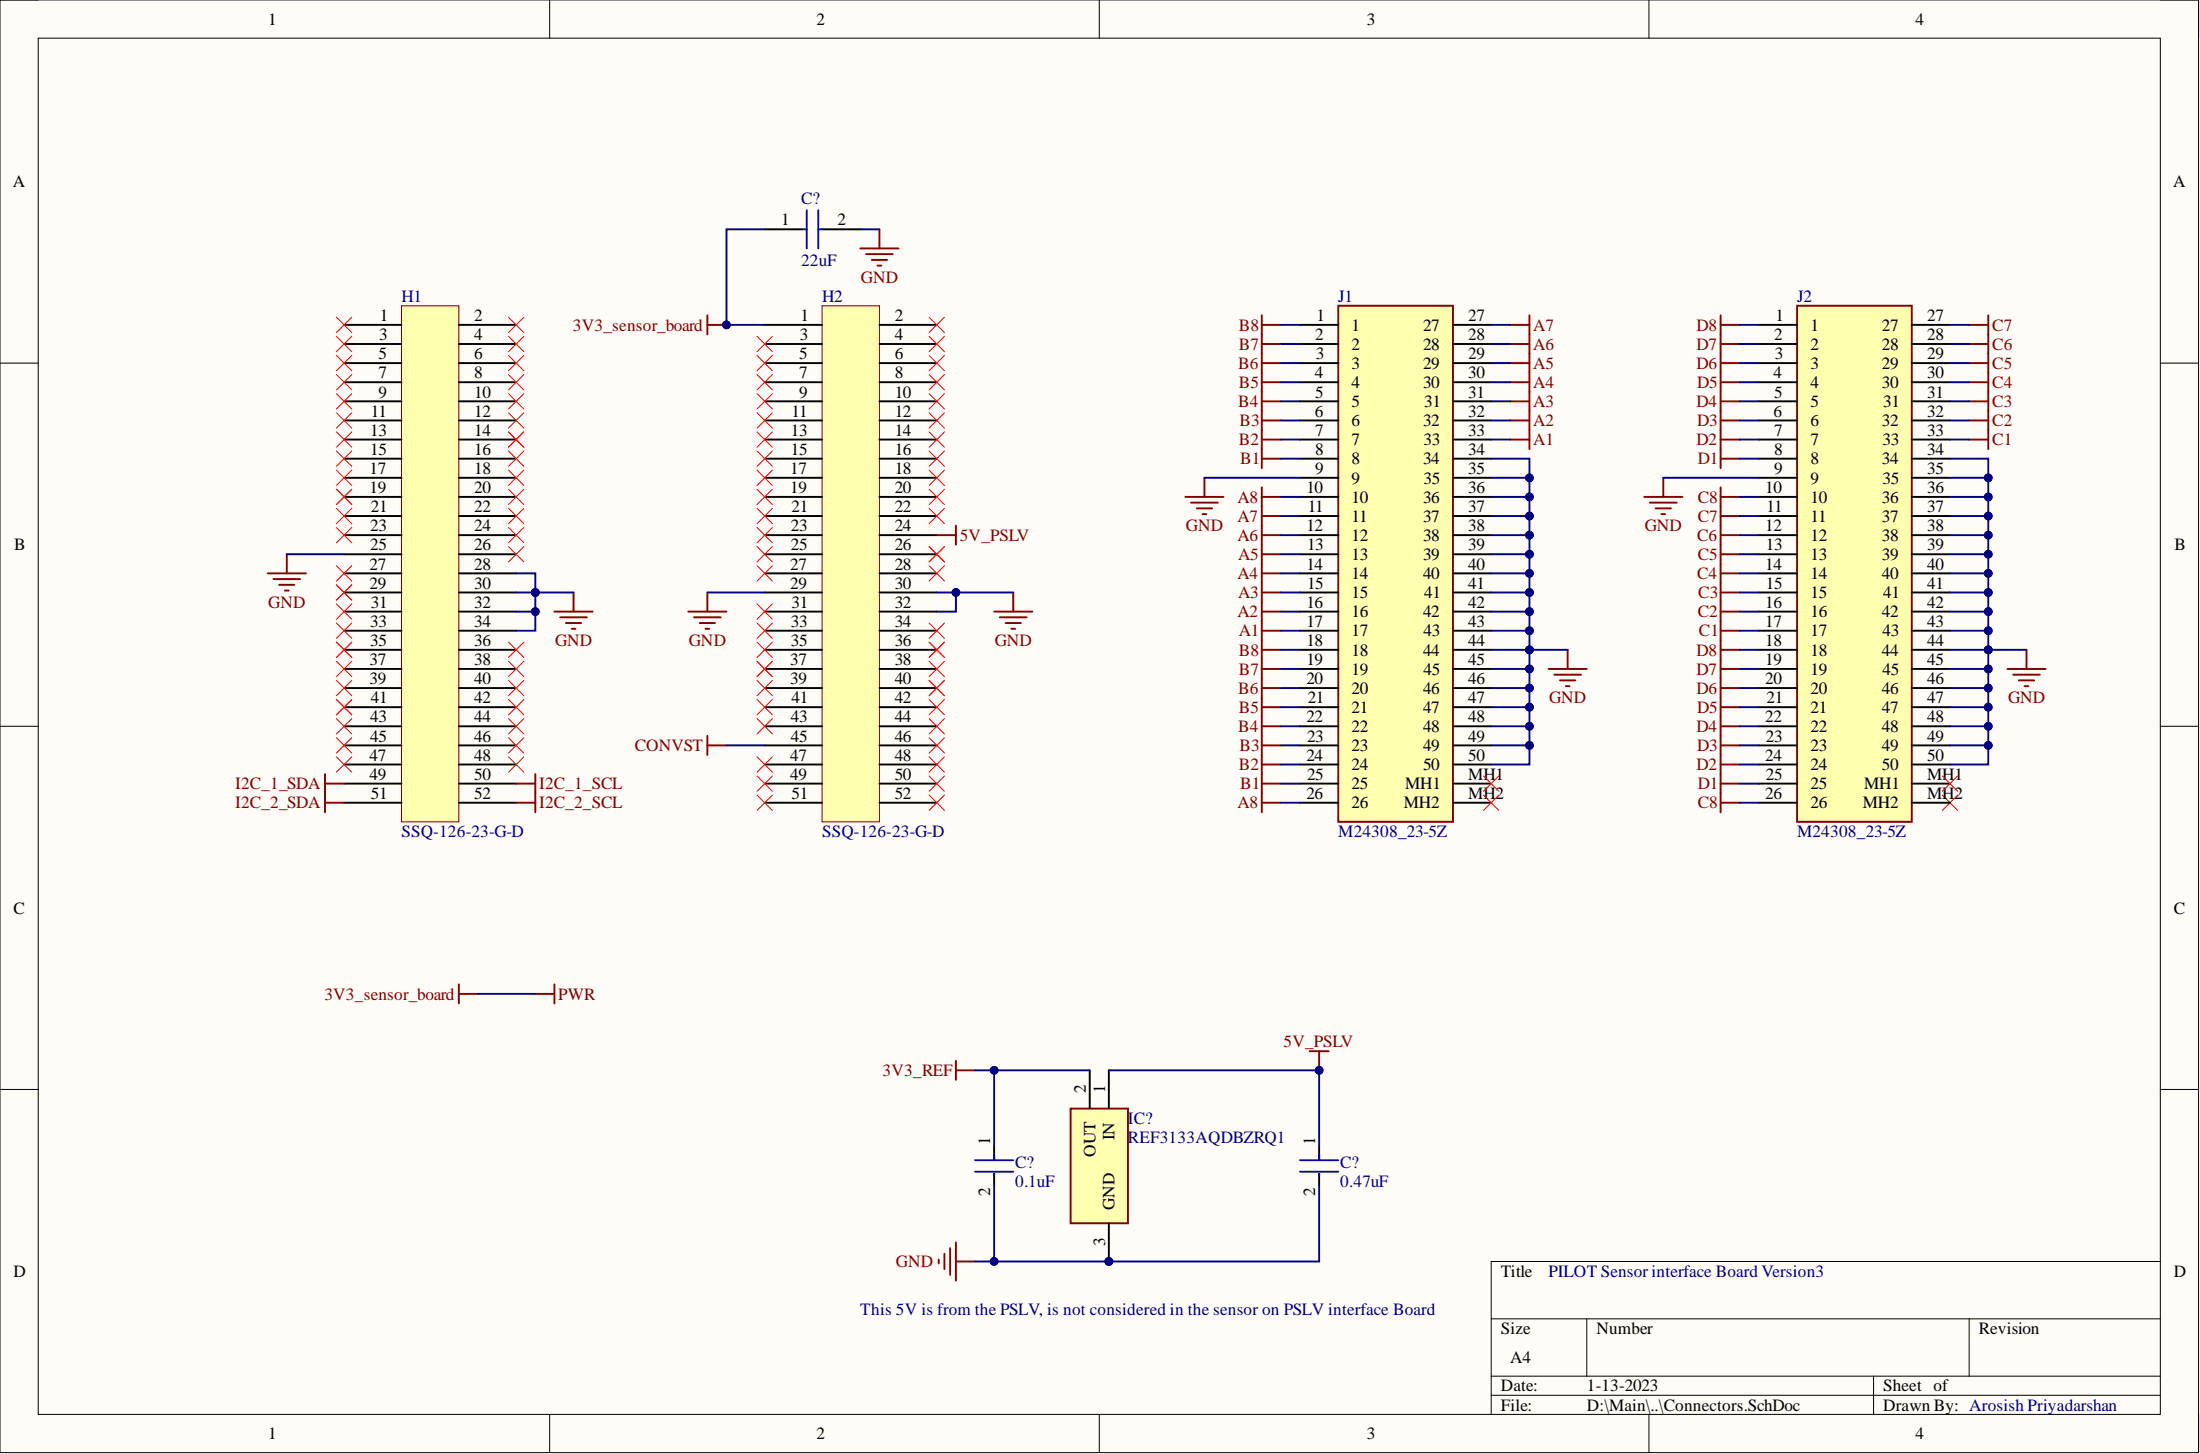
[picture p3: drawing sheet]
<svg xmlns="http://www.w3.org/2000/svg" width="292mm" height="193mm" viewBox="0 0 292 193" stroke-linecap="round" stroke-linejoin="round" font-family="sans-serif">
<path d="M0 0h291.9v192.8h-291.9z" fill-rule="evenodd" fill="#fffcf8"/>
<path d="M0 0h291.9v192.8h-291.9z" fill="none" stroke="#000" stroke-width=".13"/>
<path d="M5.1 5.1h281.7v182.6h-281.7z" fill-rule="evenodd" fill="#fffcf8"/>
<g fill="none" stroke="#000" stroke-width=".13">
<path d="M0 0h5.1M73 0v5.1M146 0v5.1M218.9 0v5.1M286.8 0h5.1v5.1M5.1 5.1h281.7v182.6h-281.7zM0 48.2h5.1M286.8 48.2h5.1M0 96.4h5.1M286.8 96.4h5.1M0 144.6h5.1M286.8 144.6h5.1"/>
<path d="M198 175h88.8M210.7 175v7.6M261.4 175v7.6M286.8 167.4h-88.8v20.3M73 187.7v5.1M146 187.7v5.1M198 182.6h88.8M198 185.2h88.8M218.9 187.7v5.1M248.8 182.6v5.1M291.9 187.7v5.1"/>
</g>
<path d="M53.3 40.6h7.6v68.5h-7.6z" fill-rule="evenodd" fill="#ffffb0"/>
<path d="M53.3 40.6h7.6v68.5h-7.6z" fill="none" stroke="#800000" stroke-width=".13"/>
<g fill="none" stroke="#000" stroke-width=".25">
<path d="M45.7 43.1h7.6M45.7 45.7h7.6M45.7 48.2h7.6M45.7 50.7h7.6M45.7 53.3h7.6M45.7 55.8h7.6M45.7 58.3h7.6M60.9 43.1h7.6M60.9 45.7h7.6M60.9 48.2h7.6M60.9 50.7h7.6M60.9 53.3h7.6"/>
<path d="M60.9 55.8h7.6M60.9 58.3h7.6M45.7 60.9h7.6M45.7 63.4h7.6M45.7 65.9h7.6M45.7 68.5h7.6M45.7 71h7.6M45.7 73.6h7.6M45.7 76.1h7.6M45.7 78.6h7.6M60.9 60.9h7.6M60.9 63.4h7.6"/>
<path d="M60.9 65.9h7.6M60.9 68.5h7.6M60.9 71h7.6M60.9 73.6h7.6M60.9 76.1h7.6M60.9 78.6h7.6M45.7 81.2h7.6M45.7 83.7h7.6M45.7 86.2h7.6M45.7 88.8h7.6M45.7 91.3h7.6M45.7 93.9h7.6"/>
<path d="M45.7 96.4h7.6M45.7 98.9h7.6M60.9 81.2h7.6M60.9 83.7h7.6M60.9 86.2h7.6M60.9 88.8h7.6M60.9 91.3h7.6M60.9 93.9h7.6M60.9 96.4h7.6M60.9 98.9h7.6M45.7 101.5h7.6M45.7 104h7.6"/>
<path d="M45.7 106.5h7.6M60.9 101.5h7.6M60.9 104h7.6M60.9 106.5h7.6"/>
</g>
<path d="M109.1 40.6h7.7v68.5h-7.7z" fill-rule="evenodd" fill="#ffffb0"/>
<path d="M109.1 40.6h7.7v68.5h-7.7z" fill="none" stroke="#800000" stroke-width=".13"/>
<g fill="none" stroke="#000" stroke-width=".25">
<path d="M101.5 43.1h7.6M101.5 45.7h7.6M101.5 48.2h7.6M101.5 50.7h7.6M101.5 53.3h7.6M101.5 55.8h7.6M101.5 58.3h7.6M116.8 43.1h7.6M116.8 45.7h7.6M116.8 48.2h7.6M116.8 50.7h7.6M116.8 53.3h7.6"/>
<path d="M116.8 55.8h7.6M116.8 58.3h7.6M101.5 60.9h7.6M101.5 63.4h7.6M101.5 65.9h7.6M101.5 68.5h7.6M101.5 71h7.6M101.5 73.6h7.6M101.5 76.1h7.6M101.5 78.6h7.6M116.8 60.9h7.6M116.8 63.4h7.6"/>
<path d="M116.8 65.9h7.6M116.8 68.5h7.6M116.8 71h7.6M116.8 73.6h7.6M116.8 76.1h7.6M116.8 78.6h7.6M101.5 81.2h7.6M101.5 83.7h7.6M101.5 86.2h7.6M101.5 88.8h7.6M101.5 91.3h7.6M101.5 93.9h7.6"/>
<path d="M101.5 96.4h7.6M101.5 98.9h7.6M116.8 81.2h7.6M116.8 83.7h7.6M116.8 86.2h7.6M116.8 88.8h7.6M116.8 91.3h7.6M116.8 93.9h7.6M116.8 96.4h7.6M116.8 98.9h7.6M101.5 101.5h7.6M101.5 104h7.6"/>
<path d="M101.5 106.5h7.6M116.8 101.5h7.6M116.8 104h7.6M116.8 106.5h7.6"/>
</g>
<g fill="none" stroke="#800000" stroke-width=".25">
<path d="M93.9 41.8v2.6M93.9 43.1h2.6M35.5 76.1h5.1M36.3 76.9h3.6M37.1 77.6h2M37.8 78.4h.5M38.1 73.6v2.5M76.2 78.6v2.6M73.6 81.2h5.1M74.4 81.9h3.5M75.1 82.7h2.1M75.9 83.5h.5"/>
<path d="M43.2 102.7v5.1M43.2 104h2.5M43.2 106.5h2.5M68.5 104h2.6M68.5 106.5h2.6M71.1 102.7v5.1"/>
</g>
<circle cx="96.5" cy="43.1" r=".51" fill="#000080"/>
<circle cx="96.5" cy="43.1" r=".51" fill="none" stroke="#000080" stroke-width=".13"/>
<g fill="none" stroke="#800000" stroke-width=".25">
<path d="M167.5 41.8v20.3M167.5 58.3h2.6M167.5 55.8h2.6M167.5 53.3h2.6M167.5 50.7h2.6M167.5 48.2h2.6M167.5 45.7h2.6M167.5 43.1h2.6M200.5 58.3h2.6M200.5 55.8h2.6M200.5 53.3h2.6M200.5 50.7h2.6"/>
<path d="M200.5 48.2h2.6M200.5 45.7h2.6M200.5 43.1h2.6M203.1 41.8v17.8M228.5 41.8v20.3M228.5 58.3h2.5M228.5 55.8h2.5M228.5 53.3h2.5M228.5 50.7h2.5M228.5 48.2h2.5M228.5 45.7h2.5M228.5 43.1h2.5"/>
<path d="M261.4 58.3h2.6M261.4 55.8h2.6M261.4 53.3h2.6M261.4 50.7h2.6M261.4 48.2h2.6M261.4 45.7h2.6M261.4 43.1h2.6M264 41.8v17.8M93.9 78.6v2.6M167.5 64.7v43.1M167.5 78.6h2.6M167.5 76.1h2.6"/>
<path d="M167.5 73.6h2.6M167.5 71h2.6M167.5 68.5h2.6M167.5 65.9h2.6M167.5 60.9h2.6M228.5 78.6h2.5M228.5 76.1h2.5M228.5 73.6h2.5M228.5 71h2.5M228.5 68.5h2.5M228.5 65.9h2.5M228.5 64.7v43.1"/>
<path d="M228.5 60.9h2.5M91.4 81.2h5.1M92.1 81.9h3.6M92.9 82.7h2M93.7 83.5h.5M93.9 97.7v2.5M93.9 98.9h2.6M167.5 98.9h2.6M167.5 81.2h2.6M167.5 83.7h2.6M167.5 88.8h2.6M167.5 96.4h2.6"/>
<path d="M167.5 93.9h2.6M167.5 91.3h2.6M167.5 86.2h2.6M205.6 88.8h5.1M206.4 89.5h3.5M207.1 90.3h2.1M207.9 91.1h.5M208.1 86.2v2.6M228.5 98.9h2.5M228.5 81.2h2.5M228.5 83.7h2.5M228.5 88.8h2.5"/>
<path d="M228.5 96.4h2.5M228.5 93.9h2.5M228.5 91.3h2.5M228.5 86.2h2.5M266.5 88.8h5.1M267.3 89.5h3.5M268 90.3h2.1M268.8 91.1h.5M269.1 86.2v2.6M167.5 106.5h2.6M167.5 101.5h2.6M167.5 104h2.6"/>
<path d="M228.5 106.5h2.5M228.5 101.5h2.5M228.5 104h2.5"/>
</g>
<g fill="none" stroke="#f00" stroke-width=".13">
<path d="M44.7 42.1l2 2M44.7 44.6l2 2.1M44.7 47.2l2 2M44.7 49.7l2 2M44.7 54.8l2 2M44.7 52.2l2 2.1M44.7 57.3l2 2.1M44.7 59.9l2 2M46.7 42.1l-2 2M46.7 44.6l-2 2.1M46.7 47.2l-2 2M46.7 49.7l-2 2"/>
<path d="M46.7 54.8l-2 2M46.7 52.2l-2 2.1M46.7 57.3l-2 2.1M46.7 59.9l-2 2M67.5 59.9l2.1 2M67.5 57.3l2.1 2.1M67.5 54.8l2.1 2M67.5 52.2l2.1 2.1M67.5 49.7l2.1 2M67.5 47.2l2.1 2M67.5 44.6l2.1 2.1M67.5 42.1l2.1 2"/>
<path d="M69.6 59.9l-2.1 2M69.6 57.3l-2.1 2.1M69.6 54.8l-2.1 2M69.6 52.2l-2.1 2.1M69.6 49.7l-2.1 2M69.6 47.2l-2.1 2M69.6 44.6l-2.1 2.1M69.6 42.1l-2.1 2M100.5 59.9l2 2M100.5 54.8l2 2M100.5 52.2l2 2.1M100.5 49.7l2 2"/>
<path d="M100.5 47.2l2 2M100.5 44.6l2 2.1M100.5 57.3l2 2.1M102.5 59.9l-2 2M102.5 54.8l-2 2M102.5 52.2l-2 2.1M102.5 49.7l-2 2M102.5 47.2l-2 2M102.5 44.6l-2 2.1M102.5 57.3l-2 2.1M123.4 42.1l2 2M123.4 44.6l2 2.1"/>
<path d="M123.4 47.2l2 2M123.4 49.7l2 2M123.4 54.8l2 2M123.4 57.3l2 2.1M123.4 59.9l2 2M123.4 52.2l2 2.1M125.4 42.1l-2 2M125.4 44.6l-2 2.1M125.4 47.2l-2 2M125.4 49.7l-2 2M125.4 54.8l-2 2M125.4 57.3l-2 2.1"/>
<path d="M125.4 59.9l-2 2M125.4 52.2l-2 2.1M44.7 64.9l2 2.1M44.7 67.5l2 2M44.7 77.6l2 2M44.7 70l2 2M44.7 62.4l2 2M44.7 75.1l2 2M46.7 64.9l-2 2.1M46.7 67.5l-2 2M46.7 77.6l-2 2M46.7 70l-2 2"/>
<path d="M46.7 62.4l-2 2M46.7 75.1l-2 2M67.5 70l2.1 2M67.5 67.5l2.1 2M67.5 64.9l2.1 2.1M67.5 62.4l2.1 2M69.6 70l-2.1 2M69.6 67.5l-2.1 2M69.6 64.9l-2.1 2.1M69.6 62.4l-2.1 2M100.5 72.5l2 2.1M100.5 70l2 2"/>
<path d="M100.5 67.5l2 2M100.5 64.9l2 2.1M100.5 62.4l2 2M102.5 64.9l-2 2.1M102.5 67.5l-2 2M102.5 72.5l-2 2.1M102.5 70l-2 2M102.5 62.4l-2 2M123.4 62.4l2 2M123.4 64.9l2 2.1M123.4 72.5l2 2.1M123.4 67.5l2 2"/>
<path d="M125.4 62.4l-2 2M125.4 64.9l-2 2.1M125.4 72.5l-2 2.1M125.4 67.5l-2 2M44.7 82.7l2 2M44.7 85.2l2 2.1M44.7 92.8l2 2.1M44.7 95.4l2 2M44.7 97.9l2 2M44.7 80.2l2 2M44.7 87.8l2 2M46.7 82.7l-2 2"/>
<path d="M46.7 85.2l-2 2.1M46.7 92.8l-2 2.1M46.7 95.4l-2 2M46.7 97.9l-2 2M46.7 80.2l-2 2M46.7 87.8l-2 2M67.5 97.9l2.1 2M67.5 95.4l2.1 2M67.5 92.8l2.1 2.1M67.5 87.8l2.1 2M67.5 85.2l2.1 2.1M69.6 97.9l-2.1 2"/>
<path d="M69.6 95.4l-2.1 2M69.6 92.8l-2.1 2.1M69.6 87.8l-2.1 2M69.6 85.2l-2.1 2.1M100.5 95.4l2 2M100.5 92.8l2 2.1M100.5 90.3l2 2M100.5 87.8l2 2M100.5 85.2l2 2.1M100.5 82.7l2 2M100.5 80.2l2 2M102.5 95.4l-2 2"/>
<path d="M102.5 92.8l-2 2.1M102.5 90.3l-2 2M102.5 87.8l-2 2M102.5 85.2l-2 2.1M102.5 82.7l-2 2M102.5 80.2l-2 2M123.4 82.7l2 2M123.4 85.2l2 2.1M123.4 90.3l2 2M123.4 92.8l2 2.1M123.4 97.9l2 2M123.4 95.4l2 2"/>
<path d="M123.4 87.8l2 2M125.4 82.7l-2 2M125.4 85.2l-2 2.1M125.4 90.3l-2 2M125.4 92.8l-2 2.1M125.4 97.9l-2 2M125.4 95.4l-2 2M125.4 87.8l-2 2M44.7 100.4l2 2.1M46.7 100.4l-2 2.1M67.5 100.4l2.1 2.1M69.6 100.4l-2.1 2.1"/>
<path d="M100.5 105.5l2 2.1M100.5 103l2 2M100.5 100.4l2 2.1M102.5 105.5l-2 2.1M102.5 103l-2 2M102.5 100.4l-2 2.1M123.4 100.4l2 2.1M123.4 103l2 2M123.4 105.5l2 2.1M125.4 100.4l-2 2.1M125.4 103l-2 2M125.4 105.5l-2 2.1"/>
<path d="M257.9 105.5l2 2.1M259.9 105.5l-2 2.1"/>
</g>
<path d="M177.7 40.6h15.2v68.5h-15.2z" fill-rule="evenodd" fill="#ffffb0"/>
<path d="M177.7 40.6h15.2v68.5h-15.2z" fill="none" stroke="#800000" stroke-width=".25"/>
<g fill="none" stroke="#000" stroke-width=".25">
<path d="M172.6 43.1h5.1M172.6 45.7h5.1M172.6 48.2h5.1M172.6 50.7h5.1M172.6 53.3h5.1M172.6 55.8h5.1M172.6 58.3h5.1M192.9 43.1h5.1M192.9 45.7h5.1M192.9 48.2h5.1M192.9 50.7h5.1M192.9 53.3h5.1"/>
<path d="M192.9 55.8h5.1M192.9 58.3h5.1M172.6 60.9h5.1M172.6 63.4h5.1M172.6 65.9h5.1M172.6 68.5h5.1M172.6 71h5.1M172.6 73.6h5.1M172.6 76.1h5.1M172.6 78.6h5.1M192.9 60.9h5.1M192.9 63.4h5.1"/>
<path d="M192.9 65.9h5.1M192.9 68.5h5.1M192.9 71h5.1M192.9 73.6h5.1M192.9 76.1h5.1M192.9 78.6h5.1M172.6 81.2h5.1M172.6 83.7h5.1M172.6 86.2h5.1M172.6 88.8h5.1M172.6 91.3h5.1M172.6 93.9h5.1"/>
<path d="M172.6 96.4h5.1M172.6 98.9h5.1M192.9 81.2h5.1M192.9 83.7h5.1M192.9 86.2h5.1M192.9 88.8h5.1M192.9 91.3h5.1M192.9 93.9h5.1M192.9 96.4h5.1M192.9 98.9h5.1M172.6 101.5h5.1M172.6 104h5.1"/>
<path d="M172.6 106.5h5.1M192.9 101.5h5.1M192.9 104h5.1M192.9 106.5h5.1"/>
</g>
<path d="M238.6 40.6h15.2v68.5h-15.2z" fill-rule="evenodd" fill="#ffffb0"/>
<g fill="none" stroke="#800000" stroke-width=".25">
<path d="M238.6 40.6h15.2v68.5h-15.2zM134.5 78.6v2.6M157.4 65.9h5.1M158.1 66.7h3.6M158.9 67.5h2M159.7 68.2h.5M159.9 63.4v2.5M218.3 65.9h5.1M219.1 66.7h3.5M219.8 67.5h2.1M220.6 68.2h.5M220.8 63.4v2.5"/>
<path d="M132 81.2h5.1M132.8 81.9h3.5M133.5 82.7h2M134.3 83.5h.5"/>
</g>
<g fill="none" stroke="#000" stroke-width=".25">
<path d="M233.5 43.1h5.1M233.5 45.7h5.1M233.5 48.2h5.1M233.5 50.7h5.1M233.5 53.3h5.1M233.5 55.8h5.1M233.5 58.3h5.1M253.8 43.1h5.1M253.8 45.7h5.1M253.8 48.2h5.1M253.8 50.7h5.1M253.8 53.3h5.1"/>
<path d="M253.8 55.8h5.1M253.8 58.3h5.1M233.5 60.9h5.1M233.5 63.4h5.1M233.5 65.9h5.1M233.5 68.5h5.1M233.5 71h5.1M233.5 73.6h5.1M233.5 76.1h5.1M233.5 78.6h5.1M253.8 60.9h5.1M253.8 63.4h5.1"/>
<path d="M253.8 65.9h5.1M253.8 68.5h5.1M253.8 71h5.1M253.8 73.6h5.1M253.8 76.1h5.1M253.8 78.6h5.1M233.5 81.2h5.1M233.5 83.7h5.1M233.5 86.2h5.1M233.5 88.8h5.1M233.5 91.3h5.1M233.5 93.9h5.1"/>
<path d="M233.5 96.4h5.1M233.5 98.9h5.1M253.8 81.2h5.1M253.8 83.7h5.1M253.8 86.2h5.1M253.8 88.8h5.1M253.8 91.3h5.1M253.8 93.9h5.1M253.8 96.4h5.1M253.8 98.9h5.1M233.5 101.5h5.1M233.5 104h5.1"/>
<path d="M233.5 106.5h5.1M253.8 101.5h5.1M253.8 104h5.1M253.8 106.5h5.1"/>
</g>
<path d="M197 103l2 2M197 105.5l2 2.1M199 103l-2 2M199 105.5l-2 2.1M257.9 103l2 2M259.9 103l-2 2" fill="none" stroke="#f00" stroke-width=".13"/>
<path d="M142.1 147.1h7.7v15.2h-7.7z" fill-rule="evenodd" fill="#ffffb0"/>
<g fill="none" stroke="#800000" stroke-width=".25">
<path d="M114.2 33h5.1M115 33.7h3.5M115.7 34.5h2.1M116.5 35.3h.5M116.8 30.4v2.6M124.4 71h2.5M126.9 69.8v2.5M60.9 131.9h2.6M60.9 130.6v2.6M71.1 131.9h2.5M73.6 130.6v2.6M173.9 139.5h2.5"/>
<path d="M175.1 139.5v2.6M126.9 140.8v2.5M126.9 142.1h2.6M142.1 147.1h7.7v15.2h-7.7zM124.6 167.2v.5M125.4 166.4v2M126.2 165.6v3.6M126.9 164.9v5.1M126.9 167.4h2.6"/>
</g>
<path d="M101.5 30.4h5.1M109.1 30.4h5.1M132 152.2v1.8M132 155.8v1.5M144.7 142.1v5M147.2 142.1v5M175.1 152.2v1.8M175.1 155.8v1.5" fill="none" stroke="#000" stroke-width=".25"/>
<path d="M106.6 30.4h.5M107.1 27.9v5.1M108.6 27.9v5.1M108.6 30.4h.5M129.5 154h5M129.5 155.5h5M132 153.2v.8M132 155.8v.2M172.6 154h5.1M172.6 155.5h5.1M175.1 153.2v.8M175.1 155.8v.2" fill="none" stroke="#00f" stroke-width=".25"/>
<circle cx="175.1" cy="142.1" r=".51" fill="#000080"/>
<circle cx="175.1" cy="142.1" r=".51" fill="none" stroke="#000080" stroke-width=".13"/>
<path d="M38.1 73.6h7.6M68.5 76.1h2.6v2.5" fill="none" stroke="#000080" stroke-width=".25"/>
<circle cx="71.1" cy="78.6" r=".51" fill="#000080"/>
<circle cx="71.1" cy="78.6" r=".51" fill="none" stroke="#000080" stroke-width=".13"/>
<path d="M71.1 78.6v2.6h-2.6" fill="none" stroke="#000080" stroke-width=".25"/>
<circle cx="71.1" cy="81.2" r=".51" fill="#000080"/>
<circle cx="71.1" cy="81.2" r=".51" fill="none" stroke="#000080" stroke-width=".13"/>
<circle cx="71.1" cy="78.6" r=".51" fill="#000080"/>
<circle cx="71.1" cy="78.6" r=".51" fill="none" stroke="#000080" stroke-width=".13"/>
<path d="M71.1 81.2v2.5h-2.6" fill="none" stroke="#000080" stroke-width=".25"/>
<circle cx="71.1" cy="81.2" r=".51" fill="#000080"/>
<circle cx="71.1" cy="81.2" r=".51" fill="none" stroke="#000080" stroke-width=".13"/>
<path d="M198 43.1h2.5M198 45.7h2.5M198 48.2h2.5M198 50.7h2.5M198 53.3h2.5M198 55.8h2.5M198 58.3h2.5M93.9 78.6h7.6M96.5 98.9h5M198 81.2h5.1" fill="none" stroke="#000080" stroke-width=".25"/>
<circle cx="203.1" cy="81.2" r=".51" fill="#000080"/>
<circle cx="203.1" cy="81.2" r=".51" fill="none" stroke="#000080" stroke-width=".13"/>
<path d="M198 78.6h5.1" fill="none" stroke="#000080" stroke-width=".25"/>
<circle cx="203.1" cy="78.6" r=".51" fill="#000080"/>
<circle cx="203.1" cy="78.6" r=".51" fill="none" stroke="#000080" stroke-width=".13"/>
<path d="M198 76.1h5.1" fill="none" stroke="#000080" stroke-width=".25"/>
<circle cx="203.1" cy="76.1" r=".51" fill="#000080"/>
<circle cx="203.1" cy="76.1" r=".51" fill="none" stroke="#000080" stroke-width=".13"/>
<path d="M198 73.6h5.1" fill="none" stroke="#000080" stroke-width=".25"/>
<circle cx="203.1" cy="73.6" r=".51" fill="#000080"/>
<circle cx="203.1" cy="73.6" r=".51" fill="none" stroke="#000080" stroke-width=".13"/>
<path d="M198 71h5.1" fill="none" stroke="#000080" stroke-width=".25"/>
<circle cx="203.1" cy="71" r=".51" fill="#000080"/>
<circle cx="203.1" cy="71" r=".51" fill="none" stroke="#000080" stroke-width=".13"/>
<path d="M198 68.5h5.1" fill="none" stroke="#000080" stroke-width=".25"/>
<circle cx="203.1" cy="68.5" r=".51" fill="#000080"/>
<circle cx="203.1" cy="68.5" r=".51" fill="none" stroke="#000080" stroke-width=".13"/>
<path d="M198 65.9h5.1" fill="none" stroke="#000080" stroke-width=".25"/>
<circle cx="203.1" cy="65.9" r=".51" fill="#000080"/>
<circle cx="203.1" cy="65.9" r=".51" fill="none" stroke="#000080" stroke-width=".13"/>
<path d="M198 63.4h5.1" fill="none" stroke="#000080" stroke-width=".25"/>
<circle cx="203.1" cy="63.4" r=".51" fill="#000080"/>
<circle cx="203.1" cy="63.4" r=".51" fill="none" stroke="#000080" stroke-width=".13"/>
<path d="M198 88.8h5.1" fill="none" stroke="#000080" stroke-width=".25"/>
<circle cx="203.1" cy="88.8" r=".51" fill="#000080"/>
<circle cx="203.1" cy="88.8" r=".51" fill="none" stroke="#000080" stroke-width=".13"/>
<path d="M198 91.3h5.1" fill="none" stroke="#000080" stroke-width=".25"/>
<circle cx="203.1" cy="91.3" r=".51" fill="#000080"/>
<circle cx="203.1" cy="91.3" r=".51" fill="none" stroke="#000080" stroke-width=".13"/>
<path d="M198 93.9h5.1" fill="none" stroke="#000080" stroke-width=".25"/>
<circle cx="203.1" cy="93.9" r=".51" fill="#000080"/>
<circle cx="203.1" cy="93.9" r=".51" fill="none" stroke="#000080" stroke-width=".13"/>
<path d="M198 96.4h5.1" fill="none" stroke="#000080" stroke-width=".25"/>
<circle cx="203.1" cy="96.4" r=".51" fill="#000080"/>
<circle cx="203.1" cy="96.4" r=".51" fill="none" stroke="#000080" stroke-width=".13"/>
<path d="M198 60.9h5.1v22.8h-5.1" fill="none" stroke="#000080" stroke-width=".25"/>
<circle cx="203.1" cy="63.4" r=".51" fill="#000080"/>
<circle cx="203.1" cy="63.4" r=".51" fill="none" stroke="#000080" stroke-width=".13"/>
<circle cx="203.1" cy="65.9" r=".51" fill="#000080"/>
<circle cx="203.1" cy="65.9" r=".51" fill="none" stroke="#000080" stroke-width=".13"/>
<circle cx="203.1" cy="68.5" r=".51" fill="#000080"/>
<circle cx="203.1" cy="68.5" r=".51" fill="none" stroke="#000080" stroke-width=".13"/>
<circle cx="203.1" cy="71" r=".51" fill="#000080"/>
<circle cx="203.1" cy="71" r=".51" fill="none" stroke="#000080" stroke-width=".13"/>
<circle cx="203.1" cy="73.6" r=".51" fill="#000080"/>
<circle cx="203.1" cy="73.6" r=".51" fill="none" stroke="#000080" stroke-width=".13"/>
<circle cx="203.1" cy="76.1" r=".51" fill="#000080"/>
<circle cx="203.1" cy="76.1" r=".51" fill="none" stroke="#000080" stroke-width=".13"/>
<circle cx="203.1" cy="78.6" r=".51" fill="#000080"/>
<circle cx="203.1" cy="78.6" r=".51" fill="none" stroke="#000080" stroke-width=".13"/>
<circle cx="203.1" cy="81.2" r=".51" fill="#000080"/>
<circle cx="203.1" cy="81.2" r=".51" fill="none" stroke="#000080" stroke-width=".13"/>
<circle cx="203.1" cy="83.7" r=".51" fill="#000080"/>
<circle cx="203.1" cy="83.7" r=".51" fill="none" stroke="#000080" stroke-width=".13"/>
<path d="M203.1 83.7v2.5" fill="none" stroke="#000080" stroke-width=".25"/>
<circle cx="203.1" cy="86.2" r=".51" fill="#000080"/>
<circle cx="203.1" cy="86.2" r=".51" fill="none" stroke="#000080" stroke-width=".13"/>
<circle cx="203.1" cy="83.7" r=".51" fill="#000080"/>
<circle cx="203.1" cy="83.7" r=".51" fill="none" stroke="#000080" stroke-width=".13"/>
<path d="M203.1 86.2h5" fill="none" stroke="#000080" stroke-width=".25"/>
<circle cx="203.1" cy="86.2" r=".51" fill="#000080"/>
<circle cx="203.1" cy="86.2" r=".51" fill="none" stroke="#000080" stroke-width=".13"/>
<path d="M258.9 81.2h5.1" fill="none" stroke="#000080" stroke-width=".25"/>
<circle cx="264" cy="81.2" r=".51" fill="#000080"/>
<circle cx="264" cy="81.2" r=".51" fill="none" stroke="#000080" stroke-width=".13"/>
<path d="M258.9 78.6h5.1" fill="none" stroke="#000080" stroke-width=".25"/>
<circle cx="264" cy="78.6" r=".51" fill="#000080"/>
<circle cx="264" cy="78.6" r=".51" fill="none" stroke="#000080" stroke-width=".13"/>
<path d="M258.9 76.1h5.1" fill="none" stroke="#000080" stroke-width=".25"/>
<circle cx="264" cy="76.1" r=".51" fill="#000080"/>
<circle cx="264" cy="76.1" r=".51" fill="none" stroke="#000080" stroke-width=".13"/>
<path d="M258.9 73.6h5.1" fill="none" stroke="#000080" stroke-width=".25"/>
<circle cx="264" cy="73.6" r=".51" fill="#000080"/>
<circle cx="264" cy="73.6" r=".51" fill="none" stroke="#000080" stroke-width=".13"/>
<path d="M258.9 71h5.1" fill="none" stroke="#000080" stroke-width=".25"/>
<circle cx="264" cy="71" r=".51" fill="#000080"/>
<circle cx="264" cy="71" r=".51" fill="none" stroke="#000080" stroke-width=".13"/>
<path d="M258.9 68.5h5.1" fill="none" stroke="#000080" stroke-width=".25"/>
<circle cx="264" cy="68.5" r=".51" fill="#000080"/>
<circle cx="264" cy="68.5" r=".51" fill="none" stroke="#000080" stroke-width=".13"/>
<path d="M258.9 65.9h5.1" fill="none" stroke="#000080" stroke-width=".25"/>
<circle cx="264" cy="65.9" r=".51" fill="#000080"/>
<circle cx="264" cy="65.9" r=".51" fill="none" stroke="#000080" stroke-width=".13"/>
<path d="M258.9 63.4h5.1" fill="none" stroke="#000080" stroke-width=".25"/>
<circle cx="264" cy="63.4" r=".51" fill="#000080"/>
<circle cx="264" cy="63.4" r=".51" fill="none" stroke="#000080" stroke-width=".13"/>
<path d="M258.9 88.8h5.1" fill="none" stroke="#000080" stroke-width=".25"/>
<circle cx="264" cy="88.8" r=".51" fill="#000080"/>
<circle cx="264" cy="88.8" r=".51" fill="none" stroke="#000080" stroke-width=".13"/>
<path d="M258.9 91.3h5.1" fill="none" stroke="#000080" stroke-width=".25"/>
<circle cx="264" cy="91.3" r=".51" fill="#000080"/>
<circle cx="264" cy="91.3" r=".51" fill="none" stroke="#000080" stroke-width=".13"/>
<path d="M258.9 93.9h5.1" fill="none" stroke="#000080" stroke-width=".25"/>
<circle cx="264" cy="93.9" r=".51" fill="#000080"/>
<circle cx="264" cy="93.9" r=".51" fill="none" stroke="#000080" stroke-width=".13"/>
<path d="M258.9 96.4h5.1" fill="none" stroke="#000080" stroke-width=".25"/>
<circle cx="264" cy="96.4" r=".51" fill="#000080"/>
<circle cx="264" cy="96.4" r=".51" fill="none" stroke="#000080" stroke-width=".13"/>
<path d="M258.9 98.9h5.1" fill="none" stroke="#000080" stroke-width=".25"/>
<circle cx="264" cy="98.9" r=".51" fill="#000080"/>
<circle cx="264" cy="98.9" r=".51" fill="none" stroke="#000080" stroke-width=".13"/>
<path d="M264 83.7v2.5" fill="none" stroke="#000080" stroke-width=".25"/>
<circle cx="264" cy="86.2" r=".51" fill="#000080"/>
<circle cx="264" cy="86.2" r=".51" fill="none" stroke="#000080" stroke-width=".13"/>
<circle cx="264" cy="83.7" r=".51" fill="#000080"/>
<circle cx="264" cy="83.7" r=".51" fill="none" stroke="#000080" stroke-width=".13"/>
<path d="M264 86.2h5.1" fill="none" stroke="#000080" stroke-width=".25"/>
<circle cx="264" cy="86.2" r=".51" fill="#000080"/>
<circle cx="264" cy="86.2" r=".51" fill="none" stroke="#000080" stroke-width=".13"/>
<g fill="none" stroke="#000080" stroke-width=".25">
<path d="M170.1 43.1h2.5M170.1 45.7h2.5M170.1 48.2h2.5M170.1 50.7h2.5M170.1 53.3h2.5M170.1 55.8h2.5M170.1 58.3h2.5M231 43.1h2.5M231 45.7h2.5M231 48.2h2.5M231 50.7h2.5M231 53.3h2.5"/>
<path d="M231 55.8h2.5M231 58.3h2.5M258.9 43.1h2.5M258.9 45.7h2.5M258.9 48.2h2.5M258.9 50.7h2.5M258.9 53.3h2.5M258.9 55.8h2.5M258.9 58.3h2.5M170.1 65.9h2.5M170.1 68.5h2.5M170.1 71h2.5"/>
<path d="M170.1 73.6h2.5M170.1 76.1h2.5M170.1 78.6h2.5M170.1 60.9h2.5M231 65.9h2.5M231 68.5h2.5M231 71h2.5M231 73.6h2.5M231 76.1h2.5M231 78.6h2.5M231 60.9h2.5M170.1 81.2h2.5"/>
<path d="M170.1 83.7h2.5M170.1 86.2h2.5M170.1 88.8h2.5M170.1 91.3h2.5M170.1 93.9h2.5M170.1 96.4h2.5M170.1 98.9h2.5M198 86.2h5.1v12.7h-5.1M231 81.2h2.5M231 83.7h2.5M231 86.2h2.5M231 88.8h2.5"/>
<path d="M231 91.3h2.5M231 93.9h2.5M231 96.4h2.5M231 98.9h2.5M170.1 101.5h2.5M170.1 104h2.5M170.1 106.5h2.5M231 101.5h2.5M231 104h2.5"/>
</g>
<circle cx="203.1" cy="86.2" r=".51" fill="#000080"/>
<circle cx="203.1" cy="86.2" r=".51" fill="none" stroke="#000080" stroke-width=".13"/>
<circle cx="203.1" cy="88.8" r=".51" fill="#000080"/>
<circle cx="203.1" cy="88.8" r=".51" fill="none" stroke="#000080" stroke-width=".13"/>
<circle cx="203.1" cy="91.3" r=".51" fill="#000080"/>
<circle cx="203.1" cy="91.3" r=".51" fill="none" stroke="#000080" stroke-width=".13"/>
<circle cx="203.1" cy="93.9" r=".51" fill="#000080"/>
<circle cx="203.1" cy="93.9" r=".51" fill="none" stroke="#000080" stroke-width=".13"/>
<circle cx="203.1" cy="96.4" r=".51" fill="#000080"/>
<circle cx="203.1" cy="96.4" r=".51" fill="none" stroke="#000080" stroke-width=".13"/>
<circle cx="203.1" cy="98.9" r=".51" fill="#000080"/>
<circle cx="203.1" cy="98.9" r=".51" fill="none" stroke="#000080" stroke-width=".13"/>
<path d="M203.1 98.9v2.6h-5.1" fill="none" stroke="#000080" stroke-width=".25"/>
<circle cx="203.1" cy="98.9" r=".51" fill="#000080"/>
<circle cx="203.1" cy="98.9" r=".51" fill="none" stroke="#000080" stroke-width=".13"/>
<path d="M258.9 60.9h5.1v22.8h-5.1" fill="none" stroke="#000080" stroke-width=".25"/>
<circle cx="264" cy="63.4" r=".51" fill="#000080"/>
<circle cx="264" cy="63.4" r=".51" fill="none" stroke="#000080" stroke-width=".13"/>
<circle cx="264" cy="65.9" r=".51" fill="#000080"/>
<circle cx="264" cy="65.9" r=".51" fill="none" stroke="#000080" stroke-width=".13"/>
<circle cx="264" cy="68.5" r=".51" fill="#000080"/>
<circle cx="264" cy="68.5" r=".51" fill="none" stroke="#000080" stroke-width=".13"/>
<circle cx="264" cy="71" r=".51" fill="#000080"/>
<circle cx="264" cy="71" r=".51" fill="none" stroke="#000080" stroke-width=".13"/>
<circle cx="264" cy="73.6" r=".51" fill="#000080"/>
<circle cx="264" cy="73.6" r=".51" fill="none" stroke="#000080" stroke-width=".13"/>
<circle cx="264" cy="76.1" r=".51" fill="#000080"/>
<circle cx="264" cy="76.1" r=".51" fill="none" stroke="#000080" stroke-width=".13"/>
<circle cx="264" cy="78.6" r=".51" fill="#000080"/>
<circle cx="264" cy="78.6" r=".51" fill="none" stroke="#000080" stroke-width=".13"/>
<circle cx="264" cy="81.2" r=".51" fill="#000080"/>
<circle cx="264" cy="81.2" r=".51" fill="none" stroke="#000080" stroke-width=".13"/>
<circle cx="264" cy="83.7" r=".51" fill="#000080"/>
<circle cx="264" cy="83.7" r=".51" fill="none" stroke="#000080" stroke-width=".13"/>
<path d="M258.9 86.2h5.1v15.3h-5.1" fill="none" stroke="#000080" stroke-width=".25"/>
<circle cx="264" cy="86.2" r=".51" fill="#000080"/>
<circle cx="264" cy="86.2" r=".51" fill="none" stroke="#000080" stroke-width=".13"/>
<circle cx="264" cy="88.8" r=".51" fill="#000080"/>
<circle cx="264" cy="88.8" r=".51" fill="none" stroke="#000080" stroke-width=".13"/>
<circle cx="264" cy="91.3" r=".51" fill="#000080"/>
<circle cx="264" cy="91.3" r=".51" fill="none" stroke="#000080" stroke-width=".13"/>
<circle cx="264" cy="93.9" r=".51" fill="#000080"/>
<circle cx="264" cy="93.9" r=".51" fill="none" stroke="#000080" stroke-width=".13"/>
<circle cx="264" cy="96.4" r=".51" fill="#000080"/>
<circle cx="264" cy="96.4" r=".51" fill="none" stroke="#000080" stroke-width=".13"/>
<circle cx="264" cy="98.9" r=".51" fill="#000080"/>
<circle cx="264" cy="98.9" r=".51" fill="none" stroke="#000080" stroke-width=".13"/>
<path d="M68.5 78.6h7.7" fill="none" stroke="#000080" stroke-width=".25"/>
<circle cx="71.1" cy="78.6" r=".51" fill="#000080"/>
<circle cx="71.1" cy="78.6" r=".51" fill="none" stroke="#000080" stroke-width=".13"/>
<path d="M126.9 78.6v2.6h-2.5" fill="none" stroke="#000080" stroke-width=".25"/>
<circle cx="126.9" cy="78.6" r=".51" fill="#000080"/>
<circle cx="126.9" cy="78.6" r=".51" fill="none" stroke="#000080" stroke-width=".13"/>
<path d="M159.9 63.4h12.7M220.8 63.4h12.7M132 157.3v10.1" fill="none" stroke="#000080" stroke-width=".25"/>
<circle cx="132" cy="167.4" r=".51" fill="#000080"/>
<circle cx="132" cy="167.4" r=".51" fill="none" stroke="#000080" stroke-width=".13"/>
<path d="M132 142.1v10.1" fill="none" stroke="#000080" stroke-width=".25"/>
<circle cx="132" cy="142.1" r=".51" fill="#000080"/>
<circle cx="132" cy="142.1" r=".51" fill="none" stroke="#000080" stroke-width=".13"/>
<path d="M147.2 142.1h27.9v10.1" fill="none" stroke="#000080" stroke-width=".25"/>
<circle cx="175.1" cy="142.1" r=".51" fill="#000080"/>
<circle cx="175.1" cy="142.1" r=".51" fill="none" stroke="#000080" stroke-width=".13"/>
<path d="M175.1 157.3v10.1h-45.6" fill="none" stroke="#000080" stroke-width=".25"/>
<circle cx="132" cy="167.4" r=".51" fill="#000080"/>
<circle cx="132" cy="167.4" r=".51" fill="none" stroke="#000080" stroke-width=".13"/>
<path d="M129.5 142.1h15.2" fill="none" stroke="#000080" stroke-width=".25"/>
<circle cx="132" cy="142.1" r=".51" fill="#000080"/>
<circle cx="132" cy="142.1" r=".51" fill="none" stroke="#000080" stroke-width=".13"/>
<path d="M114.2 30.4h2.6M124.4 78.6h10.1M63.5 131.9h7.6" fill="none" stroke="#000080" stroke-width=".25"/>
<circle cx="126.9" cy="78.6" r=".51" fill="#000080"/>
<circle cx="126.9" cy="78.6" r=".51" fill="none" stroke="#000080" stroke-width=".13"/>
<path d="M101.5 30.4h-5v12.7h5" fill="none" stroke="#000080" stroke-width=".25"/>
<circle cx="96.5" cy="43.1" r=".51" fill="#000080"/>
<circle cx="96.5" cy="43.1" r=".51" fill="none" stroke="#000080" stroke-width=".13"/>
<path d="M67.5 72.5l2.1 2.1M69.6 72.5l-2.1 2.1M100.5 75.1l2 2M102.5 75.1l-2 2M123.4 75.1l2 2M125.4 75.1l-2 2M44.7 90.3l2 2M46.7 90.3l-2 2M67.5 90.3l2.1 2M69.6 90.3l-2.1 2" fill="none" stroke="#f00" stroke-width=".13"/>
<path d="M231 106.5h2.5" fill="none" stroke="#000080" stroke-width=".25"/>
<text font-size="6" fill="#000080" x="146.8" y="166.1">PIIC?03</text>
<g font-size="2.3">
<text x="35.6" y="3.3">1</text>
<text x="108.4" y="3.3">2</text>
<text x="181.5" y="3.3">3</text>
<text x="254.3" y="3.3">4</text>
<text x="1.7" y="24.9">A</text>
<text x="103.7" y="29.9">1</text>
<text x="111.2" y="29.9">2</text>
<text x="288.5" y="24.9">A</text>
<text x="50.3" y="47.7">5</text>
<text x="50.3" y="45.1">3</text>
<text x="50.4" y="42.6">1</text>
<text x="63" y="42.6">2</text>
<text x="63" y="45.1">4</text>
<text x="63" y="47.7">6</text>
<text x="106.1" y="47.7">5</text>
<text x="106.2" y="45.1">3</text>
<text x="106.3" y="42.6">1</text>
<text x="118.8" y="42.6">2</text>
<text x="118.8" y="45.1">4</text>
<text x="118.8" y="47.7">6</text>
<text x="174.6" y="45.1">2</text>
<text x="174.7" y="47.7">3</text>
<text x="174.8" y="42.6">1</text>
<text x="179.5" y="43.9">1</text>
<text x="179.5" y="46.4">2</text>
<text x="188.9" y="43.9">27</text>
<text x="188.9" y="46.4">28</text>
<text x="194.9" y="42.6">27</text>
<text x="194.9" y="45.1">28</text>
<text x="194.9" y="47.7">29</text>
<text x="235.6" y="45.1">2</text>
<text x="235.6" y="47.7">3</text>
<text x="235.7" y="42.6">1</text>
<text x="240.4" y="43.9">1</text>
<text x="240.4" y="46.4">2</text>
<text x="249.9" y="43.9">27</text>
<text x="249.9" y="46.4">28</text>
<text x="255.9" y="42.6">27</text>
<text x="255.9" y="45.1">28</text>
<text x="255.9" y="47.7">29</text>
<text x="50.3" y="50.2">7</text>
<text x="50.3" y="52.8">9</text>
<text x="63" y="50.2">8</text>
<text x="63" y="52.8">10</text>
<text x="106.1" y="50.2">7</text>
<text x="106.1" y="52.8">9</text>
<text x="118.8" y="50.2">8</text>
<text x="118.8" y="52.8">10</text>
<text x="174.6" y="50.2">4</text>
<text x="174.6" y="52.8">5</text>
<text x="179.5" y="49">3</text>
<text x="179.5" y="51.5">4</text>
<text x="188.9" y="49">29</text>
<text x="188.9" y="51.5">30</text>
<text x="194.9" y="50.2">30</text>
<text x="194.9" y="52.8">31</text>
<text x="235.5" y="50.2">4</text>
<text x="235.6" y="52.8">5</text>
<text x="240.4" y="49">3</text>
<text x="240.4" y="51.5">4</text>
<text x="249.9" y="49">29</text>
<text x="249.9" y="51.5">30</text>
<text x="255.9" y="50.2">30</text>
<text x="255.9" y="52.8">31</text>
<text x="49.2" y="57.8">13</text>
<text x="49.2" y="55.3">11</text>
<text x="63" y="55.3">12</text>
<text x="63" y="57.8">14</text>
<text x="105" y="57.8">13</text>
<text x="105.1" y="55.3">11</text>
<text x="118.8" y="55.3">12</text>
<text x="118.8" y="57.8">14</text>
<text x="174.6" y="55.3">6</text>
<text x="174.6" y="57.8">7</text>
<text x="179.5" y="54">5</text>
<text x="179.5" y="56.6">6</text>
<text x="179.5" y="59.1">7</text>
<text x="188.9" y="56.6">32</text>
<text x="189" y="59.1">33</text>
<text x="189.1" y="54">31</text>
<text x="194.9" y="55.3">32</text>
<text x="194.9" y="57.8">33</text>
<text x="235.5" y="55.3">6</text>
<text x="235.6" y="57.8">7</text>
<text x="240.4" y="54">5</text>
<text x="240.4" y="56.6">6</text>
<text x="240.4" y="59.1">7</text>
<text x="249.9" y="56.6">32</text>
<text x="249.9" y="59.1">33</text>
<text x="250" y="54">31</text>
<text x="255.9" y="55.3">32</text>
<text x="255.9" y="57.8">33</text>
<text x="49.1" y="62.9">17</text>
<text x="49.1" y="65.4">19</text>
<text x="49.2" y="60.4">15</text>
<text x="63" y="60.4">16</text>
<text x="63" y="62.9">18</text>
<text x="63" y="65.4">20</text>
<text x="104.9" y="62.9">17</text>
<text x="104.9" y="65.4">19</text>
<text x="105" y="60.4">15</text>
<text x="118.8" y="60.4">16</text>
<text x="118.8" y="62.9">18</text>
<text x="118.8" y="65.4">20</text>
<text x="173.5" y="65.4">10</text>
<text x="174.6" y="60.4">8</text>
<text x="174.6" y="62.9">9</text>
<text x="179.5" y="61.6">8</text>
<text x="179.5" y="64.2">9</text>
<text x="188.9" y="61.6">34</text>
<text x="189" y="64.2">35</text>
<text x="194.9" y="60.4">34</text>
<text x="194.9" y="62.9">35</text>
<text x="194.9" y="65.4">36</text>
<text x="234.4" y="65.4">10</text>
<text x="235.6" y="60.4">8</text>
<text x="235.6" y="62.9">9</text>
<text x="240.4" y="61.6">8</text>
<text x="240.4" y="64.2">9</text>
<text x="249.9" y="61.6">34</text>
<text x="249.9" y="64.2">35</text>
<text x="255.9" y="60.4">34</text>
<text x="255.9" y="62.9">35</text>
<text x="255.9" y="65.4">36</text>
<text x="49.2" y="70.5">23</text>
<text x="49.2" y="68">21</text>
<text x="63" y="68">22</text>
<text x="63" y="70.5">24</text>
<text x="105" y="70.5">23</text>
<text x="105.1" y="68">21</text>
<text x="118.8" y="68">22</text>
<text x="118.8" y="70.5">24</text>
<text x="173.5" y="70.5">12</text>
<text x="173.6" y="68">11</text>
<text x="179.5" y="66.7">10</text>
<text x="179.5" y="69.2">11</text>
<text x="179.5" y="71.8">12</text>
<text x="188.9" y="66.7">36</text>
<text x="188.9" y="69.2">37</text>
<text x="188.9" y="71.8">38</text>
<text x="194.9" y="68">37</text>
<text x="194.9" y="70.5">38</text>
<text x="234.4" y="70.5">12</text>
<text x="234.5" y="68">11</text>
<text x="240.4" y="66.7">10</text>
<text x="240.4" y="69.2">11</text>
<text x="240.4" y="71.8">12</text>
<text x="249.9" y="66.7">36</text>
<text x="249.9" y="69.2">37</text>
<text x="249.9" y="71.8">38</text>
<text x="255.9" y="68">37</text>
<text x="255.9" y="70.5">38</text>
<text x="1.9" y="73.1">B</text>
<text x="49.1" y="75.6">27</text>
<text x="49.2" y="73.1">25</text>
<text x="63" y="73.1">26</text>
<text x="63" y="75.6">28</text>
<text x="104.9" y="75.6">27</text>
<text x="105" y="73.1">25</text>
<text x="118.8" y="73.1">26</text>
<text x="118.8" y="75.6">28</text>
<text x="173.5" y="75.6">14</text>
<text x="173.5" y="73.1">13</text>
<text x="179.5" y="74.3">13</text>
<text x="179.5" y="76.9">14</text>
<text x="188.9" y="74.3">39</text>
<text x="188.9" y="76.9">40</text>
<text x="194.9" y="73.1">39</text>
<text x="194.9" y="75.6">40</text>
<text x="234.4" y="75.6">14</text>
<text x="234.5" y="73.1">13</text>
<text x="240.4" y="74.3">13</text>
<text x="240.4" y="76.9">14</text>
<text x="249.9" y="74.3">39</text>
<text x="249.9" y="76.9">40</text>
<text x="255.9" y="73.1">39</text>
<text x="255.9" y="75.6">40</text>
<text x="288.7" y="73.1">B</text>
<text x="49.1" y="78.1">29</text>
<text x="49.2" y="83.2">33</text>
<text x="49.2" y="80.7">31</text>
<text x="63" y="78.1">30</text>
<text x="63" y="80.7">32</text>
<text x="63" y="83.2">34</text>
<text x="104.9" y="78.1">29</text>
<text x="105" y="83.2">33</text>
<text x="105.1" y="80.7">31</text>
<text x="118.8" y="78.1">30</text>
<text x="118.8" y="80.7">32</text>
<text x="118.8" y="83.2">34</text>
<text x="173.5" y="80.7">16</text>
<text x="173.5" y="83.2">17</text>
<text x="173.5" y="78.1">15</text>
<text x="179.5" y="79.4">15</text>
<text x="179.5" y="81.9">16</text>
<text x="188.9" y="81.9">42</text>
<text x="189.1" y="79.4">41</text>
<text x="194.9" y="78.1">41</text>
<text x="194.9" y="80.7">42</text>
<text x="194.9" y="83.2">43</text>
<text x="234.4" y="80.7">16</text>
<text x="234.4" y="83.2">17</text>
<text x="234.5" y="78.1">15</text>
<text x="240.4" y="79.4">15</text>
<text x="240.4" y="81.9">16</text>
<text x="249.9" y="81.9">42</text>
<text x="250" y="79.4">41</text>
<text x="255.9" y="78.1">41</text>
<text x="255.9" y="80.7">42</text>
<text x="255.9" y="83.2">43</text>
<text x="49.1" y="88.3">37</text>
<text x="49.2" y="85.7">35</text>
<text x="63" y="85.7">36</text>
<text x="63" y="88.3">38</text>
<text x="104.9" y="88.3">37</text>
<text x="105" y="85.7">35</text>
<text x="118.8" y="85.7">36</text>
<text x="118.8" y="88.3">38</text>
<text x="173.5" y="85.7">18</text>
<text x="173.5" y="88.3">19</text>
<text x="179.5" y="84.5">17</text>
<text x="179.5" y="87">18</text>
<text x="179.5" y="89.5">19</text>
<text x="188.9" y="87">44</text>
<text x="189" y="84.5">43</text>
<text x="189" y="89.5">45</text>
<text x="194.9" y="85.7">44</text>
<text x="194.9" y="88.3">45</text>
<text x="234.4" y="85.7">18</text>
<text x="234.4" y="88.3">19</text>
<text x="240.4" y="84.5">17</text>
<text x="240.4" y="87">18</text>
<text x="240.4" y="89.5">19</text>
<text x="249.9" y="87">44</text>
<text x="249.9" y="84.5">43</text>
<text x="249.9" y="89.5">45</text>
<text x="255.9" y="85.7">44</text>
<text x="255.9" y="88.3">45</text>
<text x="49.1" y="90.8">39</text>
<text x="49.2" y="95.9">43</text>
<text x="49.2" y="93.3">41</text>
<text x="63" y="90.8">40</text>
<text x="63" y="93.3">42</text>
<text x="63" y="95.9">44</text>
<text x="104.9" y="90.8">39</text>
<text x="105" y="95.9">43</text>
<text x="105.1" y="93.3">41</text>
<text x="118.8" y="90.8">40</text>
<text x="118.8" y="93.3">42</text>
<text x="118.8" y="95.9">44</text>
<text x="173.5" y="90.8">20</text>
<text x="173.5" y="95.9">22</text>
<text x="173.6" y="93.3">21</text>
<text x="179.5" y="92.1">20</text>
<text x="179.5" y="94.6">21</text>
<text x="188.9" y="92.1">46</text>
<text x="188.9" y="94.6">47</text>
<text x="194.9" y="90.8">46</text>
<text x="194.9" y="93.3">47</text>
<text x="194.9" y="95.9">48</text>
<text x="234.4" y="90.8">20</text>
<text x="234.4" y="95.9">22</text>
<text x="234.5" y="93.3">21</text>
<text x="240.4" y="92.1">20</text>
<text x="240.4" y="94.6">21</text>
<text x="249.9" y="92.1">46</text>
<text x="249.9" y="94.6">47</text>
<text x="255.9" y="90.8">46</text>
<text x="255.9" y="93.3">47</text>
<text x="255.9" y="95.9">48</text>
<text x="49.1" y="101">47</text>
<text x="49.2" y="98.4">45</text>
<text x="63" y="98.4">46</text>
<text x="63" y="101">48</text>
<text x="104.9" y="101">47</text>
<text x="105" y="98.4">45</text>
<text x="118.8" y="98.4">46</text>
<text x="118.8" y="101">48</text>
<text x="173.5" y="101">24</text>
<text x="173.5" y="98.4">23</text>
<text x="179.5" y="97.2">22</text>
<text x="179.5" y="99.7">23</text>
<text x="188.9" y="97.2">48</text>
<text x="188.9" y="99.7">49</text>
<text x="194.9" y="98.4">49</text>
<text x="194.9" y="101">50</text>
<text x="234.4" y="101">24</text>
<text x="234.5" y="98.4">23</text>
<text x="240.4" y="97.2">22</text>
<text x="240.4" y="99.7">23</text>
<text x="249.9" y="97.2">48</text>
<text x="249.9" y="99.7">49</text>
<text x="255.9" y="98.4">49</text>
<text x="255.9" y="101">50</text>
<text x="49.1" y="103.5">49</text>
<text x="49.2" y="106">51</text>
<text x="63" y="103.5">50</text>
<text x="63" y="106">52</text>
<text x="104.9" y="103.5">49</text>
<text x="105.1" y="106">51</text>
<text x="118.8" y="103.5">50</text>
<text x="118.8" y="106">52</text>
<text x="173.5" y="106">26</text>
<text x="173.5" y="103.5">25</text>
<text x="179.5" y="102.2">24</text>
<text x="179.5" y="104.8">25</text>
<text x="179.5" y="107.3">26</text>
<text x="186.4" y="107.3">MH2</text>
<text x="186.6" y="104.8">MH1</text>
<text x="188.9" y="102.2">50</text>
<text x="194.9" y="103.5">MH1</text>
<text x="194.9" y="106">MH2</text>
<text x="234.4" y="106">26</text>
<text x="234.5" y="103.5">25</text>
<text x="240.4" y="102.2">24</text>
<text x="240.4" y="104.8">25</text>
<text x="240.4" y="107.3">26</text>
<text x="247.3" y="107.3">MH2</text>
<text x="247.5" y="104.8">MH1</text>
<text x="249.9" y="102.2">50</text>
<text x="255.9" y="103.5">MH1</text>
<text x="255.9" y="106">MH2</text>
<text x="1.8" y="121.3">C</text>
<text x="288.6" y="121.3">C</text>
<text x="144.2" y="145.1" transform="rotate(-90 144.2 145.1)">2</text>
<text x="146.7" y="145.1" transform="rotate(-90 146.7 145.1)">1</text>
<text x="131.5" y="151.9" transform="rotate(-90 131.5 151.9)">1</text>
<text x="145.4" y="153.6" transform="rotate(-90 145.4 153.6)">OUT</text>
<text x="148" y="151.3" transform="rotate(-90 148 151.3)">IN</text>
<text x="174.6" y="151.9" transform="rotate(-90 174.6 151.9)">1</text>
<text x="131.5" y="158.8" transform="rotate(-90 131.5 158.8)">2</text>
<text x="148" y="160.6" transform="rotate(-90 148 160.6)">GND</text>
<text x="174.6" y="158.8" transform="rotate(-90 174.6 158.8)">2</text>
<text x="146.7" y="165.3" transform="rotate(-90 146.7 165.3)">3</text>
<text x="1.8" y="169.4">D</text>
<text x="199.3" y="169.4">Title</text>
<text x="288.6" y="169.4">D</text>
<text x="199.3" y="177.1">Size</text>
<text x="212" y="177.1">Number</text>
<text x="262.7" y="177.1">Revision</text>
<text x="199.3" y="184.7">Date:</text>
<text x="200.5" y="180.9">A4</text>
<text x="210.7" y="184.7">1-13-2023</text>
<text x="250" y="184.7">Sheet of</text>
<text x="35.6" y="191">1</text>
<text x="108.4" y="191">2</text>
<text x="181.5" y="191">3</text>
<text x="199.3" y="187.2">File:</text>
<text x="210.7" y="187.2">D:\Main\..\Connectors.SchDoc</text>
<text x="250" y="187.2">Drawn By: Arosish Priyadarshan</text>
<text x="254.3" y="191">4</text>
</g>
<g font-size="2.3" fill="#000080">
<text x="106.4" y="27.1">C?</text>
<text x="106.4" y="35.3">22uF</text>
<text x="53.3" y="40.1">H1</text>
<text x="109.1" y="40.1">H2</text>
<text x="177.7" y="40.1">J1</text>
<text x="238.6" y="40.1">J2</text>
<text x="53.3" y="111.1">SSQ-126-23-G-D</text>
<text x="109.1" y="111.1">SSQ-126-23-G-D</text>
<text x="177.7" y="111.1">M24308_23-5Z</text>
<text x="238.6" y="111.1">M24308_23-5Z</text>
<text x="149.8" y="149.2">IC?</text>
<text x="134.8" y="155">C?</text>
<text x="149.8" y="151.7">REF3133AQDBZRQ1</text>
<text x="177.9" y="155">C?</text>
<text x="134.8" y="157.5">0.1uF</text>
<text x="177.9" y="157.5">0.47uF</text>
<text x="205.6" y="169.4">PILOT Sensor interface Board Version3</text>
<text x="114.2" y="174.5">This 5V is from the PSLV, is not considered in the sensor on PSLV interface Board</text>
</g>
<g font-size="2.3" fill="#800000">
<text x="114.3" y="37.5">GND</text>
<text x="76.1" y="43.9">3V3_sensor_board</text>
<text x="164.5" y="46.4">B7</text>
<text x="164.5" y="43.9">B8</text>
<text x="203.6" y="46.4">A6</text>
<text x="203.6" y="43.9">A7</text>
<text x="225.2" y="46.4">D7</text>
<text x="225.2" y="43.9">D8</text>
<text x="264.5" y="46.4">C6</text>
<text x="264.5" y="43.9">C7</text>
<text x="164.4" y="49">B6</text>
<text x="164.5" y="51.5">B5</text>
<text x="203.6" y="51.5">A4</text>
<text x="203.6" y="49">A5</text>
<text x="225.2" y="49">D6</text>
<text x="225.3" y="51.5">D5</text>
<text x="264.5" y="51.5">C4</text>
<text x="264.5" y="49">C5</text>
<text x="164.4" y="54">B4</text>
<text x="164.5" y="59.1">B2</text>
<text x="164.6" y="56.6">B3</text>
<text x="203.6" y="59.1">A1</text>
<text x="203.6" y="56.6">A2</text>
<text x="203.6" y="54">A3</text>
<text x="225.2" y="59.1">D2</text>
<text x="225.2" y="54">D4</text>
<text x="225.3" y="56.6">D3</text>
<text x="264.5" y="59.1">C1</text>
<text x="264.5" y="56.6">C2</text>
<text x="264.5" y="54">C3</text>
<text x="164.7" y="61.6">B1</text>
<text x="225.4" y="61.6">D1</text>
<text x="127.4" y="71.8">5V_PSLV</text>
<text x="157.5" y="70.5">GND</text>
<text x="164.3" y="71.8">A6</text>
<text x="164.3" y="69.2">A7</text>
<text x="164.3" y="66.7">A8</text>
<text x="218.4" y="70.5">GND</text>
<text x="225.3" y="71.8">C6</text>
<text x="225.4" y="69.2">C7</text>
<text x="225.4" y="66.7">C8</text>
<text x="164.3" y="76.9">A4</text>
<text x="164.4" y="74.3">A5</text>
<text x="225.3" y="76.9">C4</text>
<text x="225.4" y="74.3">C5</text>
<text x="35.6" y="80.7">GND</text>
<text x="164.3" y="81.9">A2</text>
<text x="164.4" y="79.4">A3</text>
<text x="225.4" y="81.9">C2</text>
<text x="225.5" y="79.4">C3</text>
<text x="73.7" y="85.7">GND</text>
<text x="91.5" y="85.7">GND</text>
<text x="132.1" y="85.7">GND</text>
<text x="164.5" y="84.5">A1</text>
<text x="164.5" y="89.5">B7</text>
<text x="164.5" y="87">B8</text>
<text x="225.2" y="89.5">D7</text>
<text x="225.2" y="87">D8</text>
<text x="225.6" y="84.5">C1</text>
<text x="164.4" y="92.1">B6</text>
<text x="164.5" y="94.6">B5</text>
<text x="205.7" y="93.3">GND</text>
<text x="225.2" y="92.1">D6</text>
<text x="225.3" y="94.6">D5</text>
<text x="266.6" y="93.3">GND</text>
<text x="84.3" y="99.7">CONVST</text>
<text x="164.4" y="97.2">B4</text>
<text x="164.6" y="99.7">B3</text>
<text x="225.2" y="97.2">D4</text>
<text x="225.3" y="99.7">D3</text>
<text x="31.2" y="104.8">I2C_1_SDA</text>
<text x="31.2" y="107.3">I2C_2_SDA</text>
<text x="71.6" y="104.8">I2C_1_SCL</text>
<text x="71.6" y="107.3">I2C_2_SCL</text>
<text x="164.3" y="107.3">A8</text>
<text x="164.5" y="102.2">B2</text>
<text x="164.7" y="104.8">B1</text>
<text x="225.2" y="102.2">D2</text>
<text x="225.4" y="107.3">C8</text>
<text x="225.4" y="104.8">D1</text>
<text x="43.1" y="132.7">3V3_sensor_board</text>
<text x="74.1" y="132.7">PWR</text>
<text x="117.2" y="142.8">3V3_REF</text>
<text x="170.4" y="139">5V_PSLV</text>
<text x="119" y="168.2">GND</text>
</g>
</svg>
